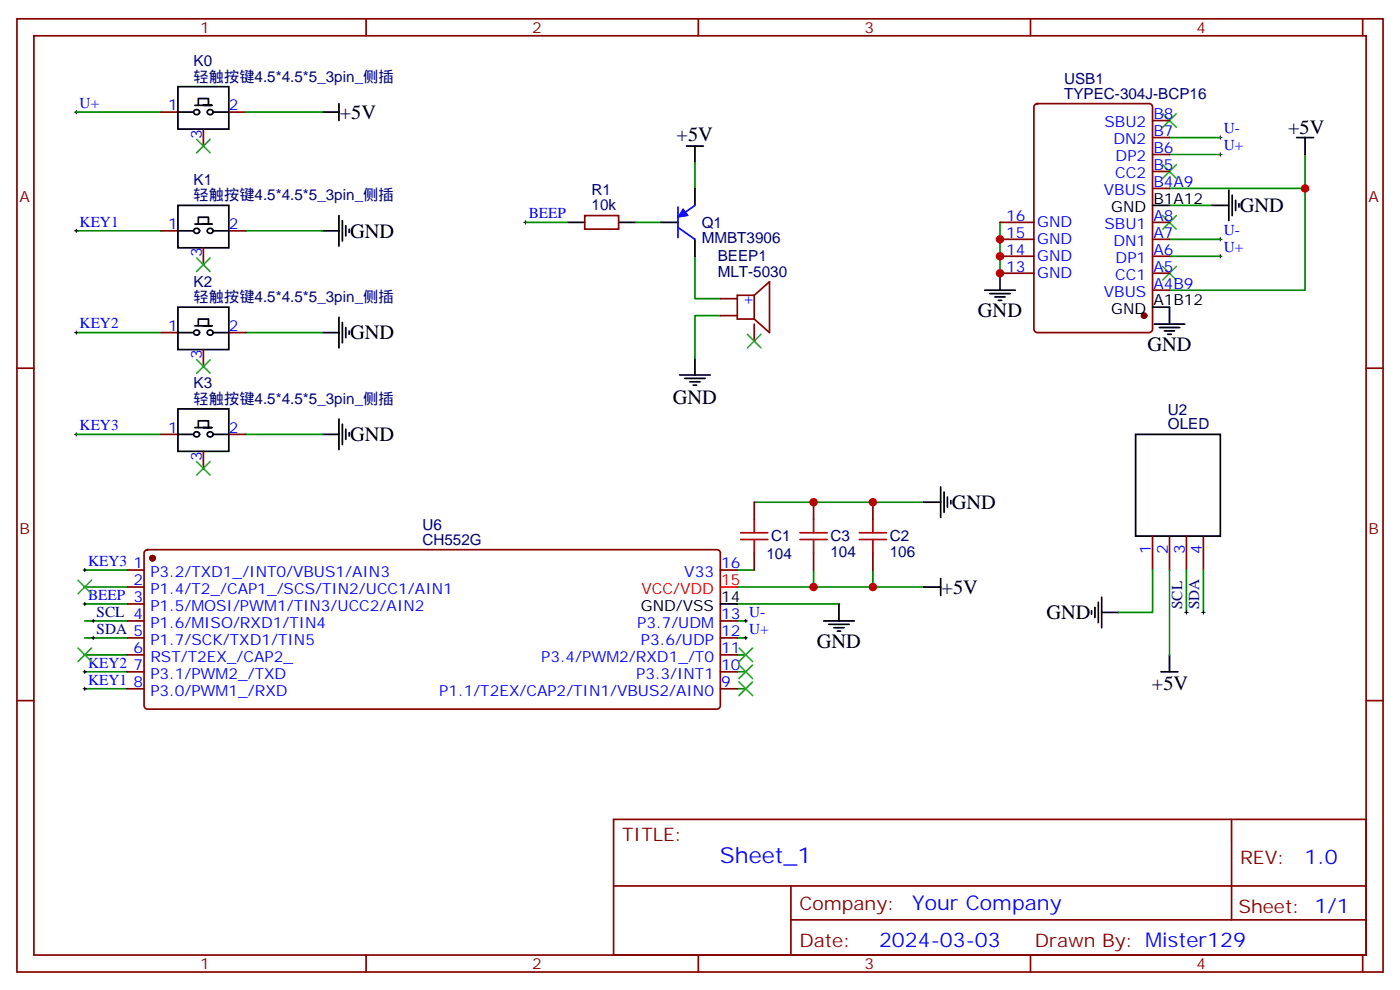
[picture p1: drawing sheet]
<svg xmlns="http://www.w3.org/2000/svg" width="291mm" height="206mm" viewBox="0 0 291 206" stroke-linecap="round" stroke-linejoin="round" font-family="sans-serif">
<g fill="none" stroke="#000" stroke-width=".21">
<path d="M15.5 23.3h.7M15.9 23v.7M253.6 28.6h.8M253.6 32.1h.8M254 28.3v.7M254 31.8v.7M15.5 48h.7M15.9 47.7v.7M109 46.2h.7M109.4 45.9v.7M253.6 49.8h.8M253.6 53.3h.8"/>
<path d="M254 49.4v.7M254 53v.7M15.5 69.2h.7M15.9 68.8v.7M15.5 90.3h.7M15.9 90v.7M17.3 118.6h.7M17.6 118.2v.7M17.3 125.6h.7M17.3 139.7h.7M17.6 125.3v.7M17.6 139.4v.7"/>
<path d="M19 129.2h.8M19 132.7h.8M19.4 128.8v.7M19.4 132.3v.7M154.9 129.2h.7M154.9 132.7h.7M155.2 128.8v.7M155.2 132.3v.7M246.6 127.4h.7M246.9 127v.7M250.1 127.4h.7M250.5 127v.7"/>
<path d="M17.3 143.3h.7M17.6 142.9v.7"/>
</g>
<g fill="none" stroke="#008700" stroke-width=".35">
<path d="M15.9 23.3h17.6M51.2 23.3h15.8M144.6 33.9v5.3M243.4 32.1h10.6M243.4 28.6h10.6M271.6 39.2v21.2h-28.2M271.6 32.1v7.1h-28.2M15.9 48h17.6M51.2 48h15.8M109.4 46.2h8.8M132.3 46.2h5.3M144.6 53.3v8.8h5.3"/>
<path d="M208.1 46.2v10.6M243.4 53.3h10.6M243.4 49.8h10.6M243.4 42.7h8.8M15.9 69.2h17.6M51.2 69.2h15.8M149.9 65.7h-5.3v8.8M15.9 90.3h17.6M51.2 90.3h15.8M17.6 118.6h8.9M153.5 118.6h3.5M157 104.5h35.3"/>
<path d="M169.3 118.6v3.5M181.7 118.6v3.5M239.9 118.6v8.8h-7.1M243.4 118.6v17.6M246.9 118.6v8.8M250.5 118.6v8.8M17.6 122.1h8.9M17.6 125.6h8.9M17.6 136.2h8.9M17.6 139.7h8.9M17.6 132.7h8.9M17.6 129.2h8.9"/>
<path d="M153.5 122.1h38.8M153.5 125.6h21.1M153.5 136.2h1.7M153.5 139.7h1.7M153.5 132.7h1.7M153.5 129.2h1.7M17.6 143.3h8.9M153.5 143.3h1.7"/>
</g>
<g fill="none" stroke="#3c3" stroke-width=".35">
<path d="M40.9 29l2.8 2.8M43.7 29l-2.8 2.8M242 23.7l2.8 2.8M242 34.3l2.8 2.8M244.8 23.7l-2.8 2.8M244.8 34.3l-2.8 2.8M40.9 53.7l2.8 2.8M43.7 53.7l-2.8 2.8M242 55.4l2.8 2.8M242 44.8l2.8 2.9M244.8 55.4l-2.8 2.8M244.8 44.8l-2.8 2.9"/>
<path d="M40.9 74.8l2.8 2.8M43.7 74.8l-2.8 2.8M155.6 69.5l2.8 2.9M158.4 69.5l-2.8 2.9M40.9 96l2.8 2.8M43.7 96l-2.8 2.8M16.2 120.7l2.8 2.8M16.2 134.8l2.8 2.8M19 120.7l-2.8 2.8M19 134.8l-2.8 2.8M153.8 138.3l2.8 2.8M153.8 134.8l2.8 2.8"/>
<path d="M156.6 138.3l-2.8 2.8M156.6 134.8l-2.8 2.8M153.8 141.9l2.8 2.8M156.6 141.9l-2.8 2.8"/>
</g>
<g fill="none" stroke="#000" stroke-width=".35">
<path d="M37 18h10.6v8.8h-10.6zM37 23.3h3.2M40.6 21.9h3.5h-1.8M41.3 21.9v-1.4h2.1v1.4M44.4 23.3h3.2M67 23.3h3.6M70.6 21.6v3.5M142.9 30.4h3.5M144.6 30.4v3.5M144.6 39.2v3.5M255.8 39.5v6.4M269.9 28.6h3.5"/>
<path d="M271.6 28.6v3.5M37 42.7h10.6v8.8h-10.6zM37 48h3.2M40.6 46.6h3.5h-1.8M41.3 46.6v-1.4h2.1v1.4M44.4 48h3.2M67 48h3.6M70.6 44.8v6.4M71.3 45.9v4.2M72 47v2.1M72.7 47.7v.7M118.2 46.2h3.5"/>
<path d="M128.8 46.2h3.5M137.6 46.2h3.5M144.6 49.8v3.5M208.1 56.8v3.6M239.9 42.7h3.5M252.2 42.7h3.6M256.5 40.6v4.2M257.2 41.7v2.1M257.9 42.4v.7M37 63.9h10.6v8.8h-10.6zM37 69.2h3.2M40.6 67.8h3.5h-1.8"/>
<path d="M41.3 67.8v-1.4h2.1v1.4M44.4 69.2h3.2M67 69.2h3.6M70.6 66v6.4M71.3 67.1v4.2M72 68.1v2.1M72.7 68.8v.7M141.5 78h6.3M142.5 78.7h4.3M143.6 79.4h2.1M144.6 74.5v3.5M205 60.4h6.3"/>
<path d="M206 61.1h4.3M207.1 61.8h2.1M207.8 62.5h.7M239.9 63.9h3.5v3.5M240.2 67.4h6.4M241.3 68.1h4.2M242.4 68.8h2.1M243.1 69.5h.7M37 85.1h10.6v8.8h-10.6zM37 90.3h3.2M40.6 88.9h3.5h-1.8M41.3 88.9v-1.4h2.1v1.4"/>
<path d="M44.4 90.3h3.2M67 90.3h3.6M70.6 87.2v6.3M71.3 88.2v4.3M72 89.3v2.1M72.7 90v.7M144.3 80.1h.7M236.4 90.3h17.6v21.2h-17.6zM192.3 104.5h3.5M195.8 101.3v6.3M196.5 102.3v4.3M197.2 103.4v2.1"/>
<path d="M197.9 104.1v.7M149.9 125.6h3.6M171.4 129.2h6.4M172.5 129.9h4.2M173.6 130.6h2.1M174.3 131.3h.7M174.6 125.6v3.6M192.3 122.1h3.5M195.8 120.3v3.6M227.2 127v.7M227.9 126.3v2.1M228.6 125.3v4.2"/>
<path d="M229.3 127.4h3.5M229.3 124.2v6.4M241.7 139.7h3.5M243.4 136.2v3.5"/>
<circle cx="41" cy="23.3" r=".58"/>
<circle cx="43.8" cy="23.3" r=".58"/>
<circle cx="41" cy="48" r=".58"/>
<circle cx="43.8" cy="48" r=".58"/>
<circle cx="41" cy="69.2" r=".58"/>
<circle cx="43.8" cy="69.2" r=".58"/>
<circle cx="41" cy="90.3" r=".58"/>
<circle cx="43.8" cy="90.3" r=".58"/>
</g>
<g fill="none" stroke="#870000" stroke-width=".35">
<path d="M3.5 3.9h284.4v198.3h-284.4zM7.1 7.4h277.2v191.2h-277.2zM76.2 3.9v3.5M145.3 3.9v3.5M214.5 3.9v3.5M283.6 3.9v3.5M33.5 23.3h3.5M42.3 26.8v3.6M47.6 23.3h3.6M215.4 21.8l.5-.2h23.3a.71 .71 0 0 1 .7 .7v46.2a.76 .76 0 0 1-.7 .7h-23.3a.76 .76 0 0 1-.7-.7v-46.2zM239.9 39.2h3.5M239.9 35.7h3.5"/>
<path d="M239.9 32.1h3.5M239.9 28.6h3.5M239.9 25.1h3.5M33.5 48h3.5M42.3 51.5v3.6M47.6 48h3.6M121.7 44.8h7.1v2.9h-7.1zM208.1 56.8h7.1M208.1 53.3h7.1M208.1 49.8h7.1M208.1 46.2h7.1M239.9 56.8h3.5"/>
<path d="M239.9 53.3h3.5M239.9 49.8h3.5M239.9 46.2h3.5M3.5 76.6h3.6M33.5 69.2h3.5M42.3 72.7v3.5M47.6 69.2h3.6M149.9 62.1h3.6M149.9 65.7h3.6M157 61.4v5M157 67.4v3.5M157 61.4l3.2-2.8v10.6l-3.2-2.8"/>
<path d="M157 61.4h-3.5v5h3.5M239.9 60.4h3.5M284.3 76.6h3.6M33.5 90.3h3.5M42.3 93.9v3.5M47.6 90.3h3.6M26.5 118.6h3.5M30.2 114.5l.5-.2h118.5a.71 .71 0 0 1 .7 .7v31.8a.76 .76 0 0 1-.7 .7h-118.5a.76 .76 0 0 1-.7-.7v-31.8zM149.9 118.6h3.6M157 104.5v3.5M157 115v3.6M169.3 104.5v3.5"/>
<path d="M169.3 115v3.6M181.7 104.5v3.5M181.7 115v3.6M239.9 111.5v7.1M243.4 111.5v7.1M246.9 111.5v7.1M250.5 111.5v7.1M26.5 122.1h3.5M26.5 125.6h3.5M26.5 129.2h3.5M26.5 132.7h3.5M26.5 136.2h3.5"/>
<path d="M26.5 139.7h3.5M149.9 129.2h3.6M149.9 132.7h3.6M149.9 136.2h3.6M149.9 139.7h3.6M3.5 145.7h3.6M26.5 143.3h3.5M149.9 143.3h3.6M284.3 145.7h3.6M127.7 170.4h156.6v28.2h-156.6zM256.3 170.5v20.8M76.2 198.6v3.6"/>
<path d="M127.7 184.3h156.5M145.3 198.6v3.6M164.6 191.3h119.6M164.6 184.3v14.1M214.5 198.6v3.6M283.6 198.6v3.6"/>
</g>
<g fill="#870000" stroke="#870000" stroke-width=".35">
<circle cx="238.1" cy="65.7" r=".53"/>
<circle cx="31.7" cy="116.1" r=".53"/>
</g>
<path d="M154.2 112.2h5.6M154.2 110.8h5.6M157 108v2.8M157 112.2v2.8M166.5 112.2h5.7M166.5 110.8h5.7M169.3 108v2.8M169.3 112.2v2.8M178.9 112.2h5.6M178.9 110.8h5.6M181.7 108v2.8M181.7 112.2v2.8" fill="none" stroke="#a10000" stroke-width=".35"/>
<path d="M149.9 122.1h3.6" fill="none" stroke="#f00" stroke-width=".35"/>
<path d="M141.1 43.1v6.3M141.1 47.3l3.5 2.5M144.6 42.7l-2.4 1.8" fill="none" stroke="#00f" stroke-width=".35"/>
<path d="M142.2 43.4l1 1.4-2.1 .4z" fill="#00f" stroke="#00f" stroke-width=".21"/>
<g fill="#c00">
<circle cx="271.6" cy="39.2" r=".88"/>
<circle cx="208.1" cy="49.8" r=".88"/>
<circle cx="208.1" cy="53.3" r=".88"/>
<circle cx="208.1" cy="56.8" r=".88"/>
<circle cx="181.7" cy="122.1" r=".88"/>
<circle cx="169.3" cy="122.1" r=".88"/>
<circle cx="169.3" cy="104.5" r=".88"/>
<circle cx="181.7" cy="104.5" r=".88"/>
</g>
<text font-size="4.6" fill="#00f" x="149.8" y="179.5">Sheet_1</text>
<g font-size="4.2">
<text x="70.7" y="24.8">+5V</text>
<text x="140.8" y="29.4">+5V</text>
<text x="268.1" y="27.9">+5V</text>
<text x="258.1" y="44.2">GND</text>
<text x="72.8" y="49.4">GND</text>
<text x="72.8" y="70.6">GND</text>
<text x="203.6" y="66">GND</text>
<text x="238.8" y="73.1">GND</text>
<text x="140.1" y="84.1">GND</text>
<text x="72.8" y="91.8">GND</text>
<text x="198.1" y="105.9">GND</text>
<text x="196" y="123.5">+5V</text>
<text x="217.8" y="128.8">GND</text>
<text x="170" y="134.8">GND</text>
<text x="239.8" y="143.6">+5V</text>
</g>
<g font-size="4.2" fill="#00f">
<text x="271.5" y="179.7">1.0</text>
<text x="189.9" y="189.3">Your Company</text>
<text x="183" y="197.1">2024-03-03</text>
</g>
<g font-size="3.9" fill="#800">
<text x="129.5" y="175">TITLE:</text>
<text x="258.1" y="179.7">REV:</text>
<text x="166.4" y="189.2">Company:</text>
<text x="257.7" y="189.8">Sheet: 1/1</text>
<text x="166.4" y="196.9">Date:</text>
<text x="215.4" y="197">Drawn By: Mister129</text>
</g>
<g font-size="3.2" fill="#800">
<text x="41.6" y="6.9">1</text>
<text x="110.8" y="6.9">2</text>
<text x="179.9" y="6.9">3</text>
<text x="249.1" y="6.9">4</text>
<text x="4.1" y="42">A</text>
<text x="284.9" y="42">A</text>
<text x="4.1" y="111.2">B</text>
<text x="284.9" y="111.2">B</text>
<text x="41.6" y="201.6">1</text>
<text x="110.8" y="201.6">2</text>
<text x="179.9" y="201.6">3</text>
<text x="249.1" y="201.6">4</text>
</g>
<g font-size="3.2" fill="#000080">
<text x="40.3" y="17">轻触按键4.5*4.5*5_3pin_侧插</text>
<text x="40.3" y="13.7">K0</text>
<text x="221.5" y="17.4">USB1</text>
<text x="221.5" y="20.5">TYPEC-304J-BCP16</text>
<text x="40.3" y="41.7">轻触按键4.5*4.5*5_3pin_侧插</text>
<text x="40.3" y="38.4">K1</text>
<text x="123.1" y="40.5">R1</text>
<text x="123.1" y="43.8">10k</text>
<text x="146" y="47.5">Q1</text>
<text x="146" y="50.6">MMBT3906</text>
<text x="40.3" y="59.6">K2</text>
<text x="149.4" y="57.5">MLT-5030</text>
<text x="149.4" y="54.4">BEEP1</text>
<text x="40.3" y="62.8">轻触按键4.5*4.5*5_3pin_侧插</text>
<text x="40.3" y="84">轻触按键4.5*4.5*5_3pin_侧插</text>
<text x="40.3" y="80.8">K3</text>
<text x="243.1" y="89.3">OLED</text>
<text x="243.1" y="86.3">U2</text>
<text x="87.9" y="113.3">CH552G</text>
<text x="87.9" y="110.3">U6</text>
<text x="160.5" y="112.6">C1</text>
<text x="172.9" y="112.6">C3</text>
<text x="185.2" y="112.6">C2</text>
<text x="159.5" y="116.2">104</text>
<text x="172.9" y="115.8">104</text>
<text x="185.2" y="115.8">106</text>
<text x="20.1" y="128.3">SCL 4</text>
<text x="20.1" y="131.8">SDA 5</text>
<text x="246.1" y="126.7" transform="rotate(-90 246.1 126.7)">SCL</text>
<text x="249.6" y="126.7" transform="rotate(-90 249.6 126.7)">SDA</text>
</g>
<g font-size="3.2" fill="#00f">
<text x="16.6" y="22.4">U+</text>
<text x="35" y="23">1</text>
<text x="47.6" y="23">2</text>
<text x="42" y="28.9" transform="rotate(-90 42 28.9)">3</text>
<text x="229.9" y="26.5">SBU2</text>
<text x="240.1" y="28.3">B7</text>
<text x="240.1" y="24.7">B8</text>
<text x="254.7" y="27.7">U-</text>
<text x="231.7" y="30">DN2</text>
<text x="232.2" y="33.5">DP2</text>
<text x="240.1" y="35.3">B5</text>
<text x="240.1" y="31.8">B6</text>
<text x="254.7" y="31.3">U+</text>
<text x="229.8" y="40.6">VBUS</text>
<text x="232.1" y="37.1">CC2</text>
<text x="240.1" y="38.8">B4A9</text>
<text x="16.6" y="47.1">KEY1</text>
<text x="35" y="47.7">1</text>
<text x="47.6" y="47.7">2</text>
<text x="110.1" y="45.4">BEEP</text>
<text x="209.4" y="45.9">16</text>
<text x="215.9" y="47.3">GND</text>
<text x="229.9" y="47.7">SBU1</text>
<text x="240.1" y="45.9">A8</text>
<text x="42" y="53.6" transform="rotate(-90 42 53.6)">3</text>
<text x="209.4" y="53">14</text>
<text x="209.4" y="49.4">15</text>
<text x="215.9" y="50.8">GND</text>
<text x="231.7" y="51.2">DN1</text>
<text x="240.1" y="53">A6</text>
<text x="240.1" y="49.4">A7</text>
<text x="254.7" y="48.9">U-</text>
<text x="254.7" y="52.4">U+</text>
<text x="209.4" y="56.5">13</text>
<text x="215.9" y="57.9">GND</text>
<text x="215.9" y="54.4">GND</text>
<text x="232.1" y="58.2">CC1</text>
<text x="232.2" y="54.7">DP1</text>
<text x="240.1" y="56.5">A5</text>
<text x="154.5" y="63.2">+</text>
<text x="229.8" y="61.8">VBUS</text>
<text x="240.1" y="60">A4B9</text>
<text x="16.6" y="68.3">KEY2</text>
<text x="35" y="68.8">1</text>
<text x="47.6" y="68.8">2</text>
<text x="42" y="74.7" transform="rotate(-90 42 74.7)">3</text>
<text x="16.6" y="89.5">KEY3</text>
<text x="35" y="90">1</text>
<text x="47.6" y="90">2</text>
<text x="42" y="95.9" transform="rotate(-90 42 95.9)">3</text>
<text x="18.3" y="117.7">KEY3</text>
<text x="27.8" y="118.2">1</text>
<text x="31.3" y="120">P3.2/TXD1_/INT0/VBUS1/AIN3</text>
<text x="142.4" y="120">V33</text>
<text x="150.1" y="118.2">16</text>
<text x="239.5" y="115.3" transform="rotate(-90 239.5 115.3)">1</text>
<text x="243.1" y="115.3" transform="rotate(-90 243.1 115.3)">2</text>
<text x="246.6" y="115.3" transform="rotate(-90 246.6 115.3)">3</text>
<text x="250.1" y="115.3" transform="rotate(-90 250.1 115.3)">4</text>
<text x="18.3" y="124.7">BEEP 3</text>
<text x="27.8" y="121.7">2</text>
<text x="31.3" y="123.5">P1.4/T2_/CAP1_/SCS/TIN2/UCC1/AIN1</text>
<text x="31.3" y="127">P1.5/MOSI/PWM1/TIN3/UCC2/AIN2</text>
<text x="31.3" y="130.6">P1.6/MISO/RXD1/TIN4</text>
<text x="132.6" y="130.6">P3.7/UDM</text>
<text x="150.1" y="128.8">13 U-</text>
<text x="27.8" y="135.9">6</text>
<text x="31.3" y="134.1">P1.7/SCK/TXD1/TIN5</text>
<text x="31.3" y="137.6">RST/T2EX_/CAP2_</text>
<text x="112.6" y="137.6">P3.4/PWM2/RXD1_/T0</text>
<text x="133.4" y="134.1">P3.6/UDP</text>
<text x="150.1" y="135.9">11</text>
<text x="150.1" y="132.3">12 U+</text>
<text x="18.3" y="142.4">KEY1</text>
<text x="18.3" y="138.9">KEY2</text>
<text x="27.8" y="139.4">7</text>
<text x="27.8" y="142.9">8</text>
<text x="31.3" y="141.1">P3.1/PWM2_/TXD</text>
<text x="132.4" y="141.1">P3.3/INT1</text>
<text x="150.1" y="142.9">9</text>
<text x="150.1" y="139.4">10</text>
<text x="31.3" y="144.7">P3.0/PWM1_/RXD</text>
<text x="91.4" y="144.7">P1.1/T2EX/CAP2/TIN1/VBUS2/AIN0</text>
</g>
<g font-size="3.2">
<text x="231.3" y="44.1">GND</text>
<text x="240.1" y="42.4">B1A12</text>
<text x="231.3" y="65.3">GND</text>
<text x="240.1" y="63.5">A1B12</text>
<text x="150.1" y="125.3">14</text>
<text x="133.4" y="127">GND/VSS</text>
</g>
<g font-size="3.2" fill="#f00">
<text x="133.5" y="123.5">VCC/VDD</text>
<text x="150.1" y="121.7">15</text>
</g>
</svg>
